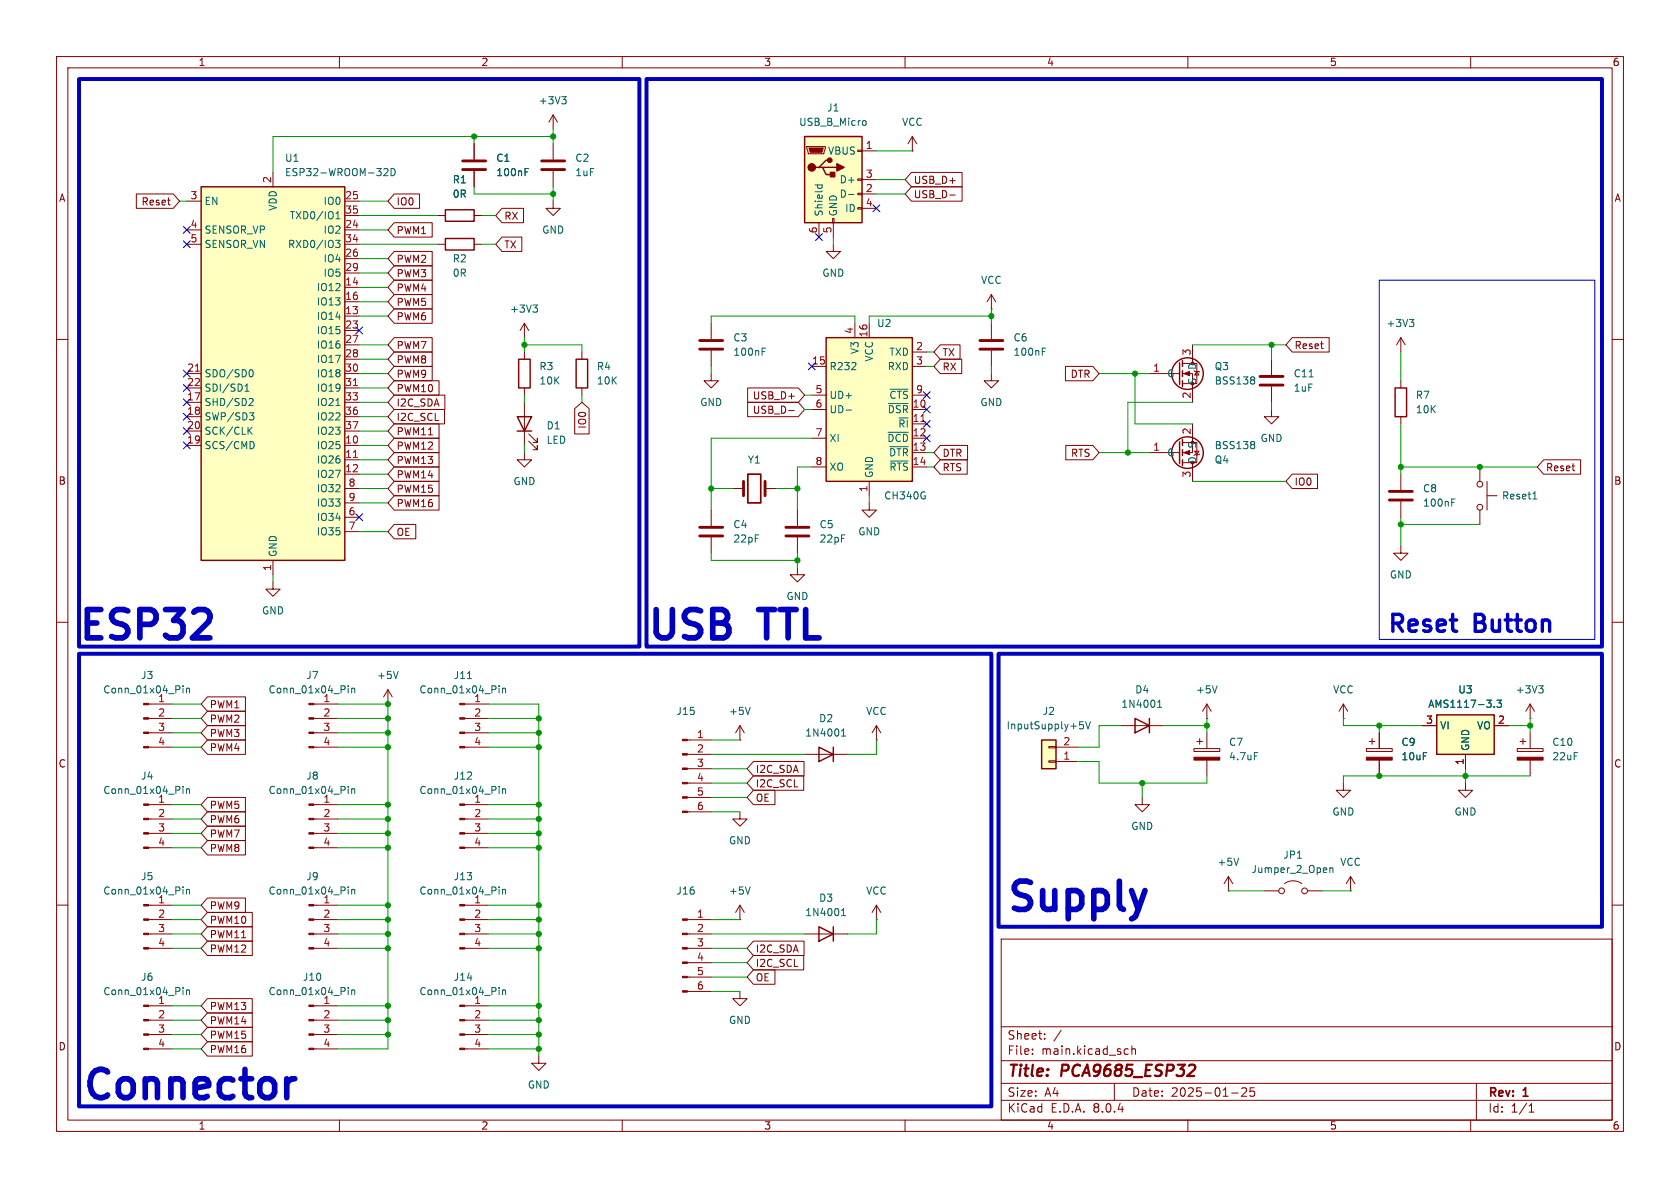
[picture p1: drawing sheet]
<svg xmlns="http://www.w3.org/2000/svg" width="297mm" height="210mm" viewBox="0 0 297 210" stroke-linecap="round" stroke-linejoin="round" font-family="sans-serif">
<g fill="none" stroke="#840000" stroke-width=".18">
<path d="M10 10h277v190h-277zM12 12h273v186h-273zM60 10v2M110 10v2M160 10v2M210 10v2M260 10v2M77.5 38.1h1.2M83.8 38.1h1.3M161.3 26.7h.1M161.3 24.1l-.8 1.3M161.3 24.1v2.6"/>
<path d="M161.3 24.1l.8 1.3M10 60h2M77.5 43.2h1.2M83.8 43.2h1.3M285 60h2M10 110h2M285 110h2M130.8 130.8h.1M130.8 128.3l-.8 1.2M130.8 128.3v2.5M130.8 128.3l.8 1.2M10 160h2"/>
<path d="M82.1 149.9h4.3M82.1 147.3h4.3M82.1 144.8h4.3M82.1 142.2h4.3M285 160h2M55.5 167.6h4.2M55.5 165.1h4.2M55.5 162.6h4.2M55.5 160h4.2M82.1 167.6h4.3M82.1 165.1h4.3M82.1 162.6h4.3"/>
<path d="M82.1 160h4.3M177 166h108v32h-108zM60 198v2M110 198v2M160 198v2M177 194.5h108M177 191.5h108M177 187.5h108M177 181.5h108M182.5 186.3v.1M182.5 185.5v.1M184.7 183.6v.1"/>
<path d="M184.7 182.8v.1M187.6 182.1l-1.3 2M197 191.5v3M199 185.4l.5 .1M199.5 186.3l-.5 .1M200.1 185.5l.2-.1 .4 .1v.9M200.1 184.9v1.5M210 198v2M217.7 193.2h1.2M219.5 192.4l.6-.1 .2 .1 .1 .3-.9 1.1h.9M221.7 192.3h-.7v.7l.2-.1h.5l.1 .3-.1 .5-.2 .1-.5-.1M260 198v2"/>
<path d="M261 191.5v6.5M270.3 196.6h.9M270.3 195.5l.4-.4v1.5"/>
</g>
<path d="M210.5 188.2h.5a.45 .45 0 0 1 .3 .6l-.1 .3-1.3 1.1h1.2" fill="none" stroke="#840000" stroke-width=".4"/>
<g fill="#840000" stroke="#840000" stroke-width=".18">
<path d="M54.6 167.5h.9v.3h-.9z"/>
<path d="M54.6 165h.9v.2h-.9z"/>
<path d="M54.6 162.4h.9v.3h-.9z"/>
<path d="M54.6 159.9h.9v.2h-.9z"/>
<path d="M81.3 167.5h.8v.3h-.8z"/>
<path d="M81.3 165h.8v.2h-.8z"/>
<path d="M81.3 162.4h.8v.3h-.8z"/>
<path d="M81.3 159.9h.8v.2h-.8z"/>
<path d="M81.3 149.7h.8v.3h-.8z"/>
<path d="M81.3 147.2h.8v.2h-.8z"/>
<path d="M81.3 144.7h.8v.2h-.8z"/>
<path d="M81.3 142.1h.8v.3h-.8z"/>
</g>
<g fill="none" stroke="#006464" stroke-width=".18">
<path d="M88.2 139v.1M88.2 139.4v.9M88.8 139.4v.9M88.8 139.6l.2-.2 .3 .1 .1 .8M132.6 125l-.4 1.3M61.6 156.8v.1M61.6 157.2v.9M62.2 157.2v.9M62.2 157.3l.2-.1 .3 .1v.8M88.2 156.8v.1M88.2 157.2v.9M88.8 157.3l.2-.1 .3 .1 .1 .8"/>
<path d="M88.8 157.2v.9"/>
</g>
<path d="M78.7 37.1h5.1v2h-5.1zM78.7 42.2h5.1v2h-5.1z" fill="none" stroke="#840000" stroke-width=".25"/>
<path d="M142.2 24.1h10.2v15.3h-10.2z" fill="#ffffc2"/>
<path d="M142.2 24.1h10.2v15.3h-10.2zM144.8 29.6h.6l.6 1.3h1.3M145.4 29.6h2.6M146.7 28.3h-.7l-1.2 1.3h-.7M246.6 68.6h2.1v5.1h-2.1zM144.8 132.1l2.5 1.3-2.5 1.2zM147.3 132.1v2.5M144.8 163.8l2.5 1.3-2.5 1.3zM147.3 163.8v2.6" fill="none" stroke="#840000" stroke-width=".25"/>
<g fill="#840000" stroke="#840000" stroke-width=".25">
<path d="M148 29l1.2 .6-1.2 .6z"/>
<path d="M146.8 30.5h.8v.7h-.8z"/>
<circle cx="143.5" cy="29.6" r=".63"/>
<circle cx="146.7" cy="28.3" r=".38"/>
</g>
<g fill="none" stroke="#840000" stroke-width=".18">
<path d="M83.8 25.4v2.8M83.8 30.2v2.8M142.6 25.9h3.3v.3l-.2 1h-2.8zM144.8 39.4v2.5M147.2 38.6h.2v.8h-.2zM147.3 39.4v2.5M151.6 36.7h.8v.3h-.8zM151.6 34.2h.8v.2h-.8zM151.6 31.6h.8v.3h-.8zM151.6 26.5h.8v.3h-.8zM152.4 26.7h2.5M152.4 34.3h2.5"/>
<path d="M152.4 31.8h2.5M152.4 36.8h2.5M147.3 43.2v1.3h1.3l-1.3 1.2-1.3-1.2h1.3M247.6 59.7l-.7 1.3M247.6 59.7v2.5M247.6 59.7l.8 1.3M247.6 67.3v1.3M247.6 73.7v1.2M121.5 138.4h4.2M121.5 135.9h4.2M121.5 133.4h4.2M121.5 130.8h4.2"/>
<path d="M142.2 133.4h7.7M154.9 130.8h.1M154.9 128.3v2.5M154.9 128.3l-.7 1.2M154.9 128.3l.8 1.2M121.5 143.5h4.2M121.5 141h4.2M130.8 143.5v1.3h1.3l-1.3 1.3-1.3-1.3h1.3M121.5 175.3h4.2M121.5 172.7h4.2M121.5 170.2h4.2M121.5 167.6h4.2"/>
<path d="M121.5 165.1h4.2M121.5 162.6h4.2M130.8 175.3v1.2h1.3l-1.3 1.3-1.3-1.3h1.3M142.2 165.1h7.7M154.9 162.6h.1M154.9 160l-.7 1.3M154.9 160v2.6M154.9 160l.8 1.3M95.2 186.7v1.3h1.3l-1.3 1.2-1.2-1.2h1.2"/>
</g>
<g fill="#840000" stroke="#840000" stroke-width=".18">
<path d="M143 26.2h2.5l-.2 .7h-2z"/>
<path d="M120.6 143.4h.9v.2h-.9z"/>
<path d="M120.6 140.8h.9v.3h-.9z"/>
<path d="M120.6 138.3h.9v.3h-.9z"/>
<path d="M120.6 135.8h.9v.2h-.9z"/>
<path d="M120.6 133.2h.9v.3h-.9z"/>
<path d="M120.6 130.7h.9v.2h-.9z"/>
<path d="M120.6 175.1h.9v.3h-.9z"/>
<path d="M120.6 172.6h.9v.2h-.9z"/>
<path d="M120.6 170.1h.9v.2h-.9z"/>
<path d="M120.6 167.5h.9v.3h-.9z"/>
<path d="M120.6 165h.9v.2h-.9z"/>
<path d="M120.6 162.4h.9v.3h-.9z"/>
</g>
<g fill="none" stroke="#006464" stroke-width=".18">
<path d="M92.8 30.4h.4M92.8 29.8h.6M144.1 32.7h1.3M144.6 32.7l-.1 .4M145.3 32.7l.1 .4M150 34.4h1M152.7 21.3l.3 .1 .1 .2v.4l-.4 .2M249.2 56.5h.7l-.4 .4M249.7 56.9l.2 .3v.3l-.2 .2M148.8 130.1h.7M148.8 129.2l.3-.4v1.3M148.8 161l.3-.4v1.3"/>
<path d="M148.8 161.9h.7"/>
</g>
<path d="M81.8 30h4.1M81.8 28.4h4.1" fill="none" stroke="#840000" stroke-width=".51"/>
<path d="M146 59.7h15.3v25.4h-15.3z" fill="#ffffc2"/>
<path d="M146 59.7h15.3v25.4h-15.3z" fill="none" stroke="#840000" stroke-width=".25"/>
<g fill="none" stroke="#840000" stroke-width=".18">
<path d="M151.1 57.2v2.5M153.7 57.2v2.5M143.5 72.4h2.5M143.5 77.5h2.5M143.5 64.8h2.5M143.5 69.9h2.5M161.3 72.4h2.5M161.3 74.9h2.5M161.3 77.5h2.5M161.3 64.8h2.5M161.3 62.2h2.5M161.3 69.9h2.5"/>
<path d="M224.8 63.5v2.8M224.8 68.3v2.8M143.5 82.6h2.5M153.7 85.1v2.5M161.3 80h2.5M161.3 82.6h2.5M247.6 96.5v1.3h1.3l-1.3 1.3-1.2-1.3h1.2M247.6 83.8v2.8M247.6 88.6v2.8M261.6 82.6v2.5M261.6 90.2v2.5M262.9 87.6h1.8"/>
<path d="M262.9 85.1v5.1"/>
<circle cx="261.6" cy="89.7" r=".51"/>
<circle cx="261.6" cy="85.6" r=".51"/>
</g>
<path d="M149.6 72.5h.9M157 76.4h3.6M157.1 71.3h3.5M157.3 79h3.3M157.4 68.8h3.2M231.4 66.6h.8M157.4 81.5h3.2M256.7 88.2h.6M256.7 88.8h.4M271 88.2h.7M271.2 87.1l.1-.2v1.3" fill="none" stroke="#006464" stroke-width=".18"/>
<path d="M162.8 74.5h.7" fill="none" stroke="#a90000" stroke-width=".18"/>
<path d="M222.8 68.1h4M222.8 66.5h4M245.6 88.4h4.1M245.6 86.9h4.1" fill="none" stroke="#840000" stroke-width=".51"/>
<path d="M184.1 130.8h2.6v5.1h-2.6z" fill="#ffffc2"/>
<g fill="none" stroke="#840000" stroke-width=".18">
<path d="M125.7 57.2v2.7M125.7 66v1.3h1.3l-1.3 1.3-1.2-1.3h1.2M125.7 62v2.8M92.7 80v1.3h1.3l-1.3 1.3-1.3-1.3h1.3M125.7 90.2v2.8M125.7 95v2.8M141 90.2v2.8M141 95v2.8M153.7 88.9v1.3h1.2l-1.2 1.2-1.3-1.2h1.3M141 100.3v1.3h1.2l-1.2 1.3-1.3-1.3h1.3M185.4 132h1.3v.2h-1.3zM185.4 134.5h1.3v.2h-1.3z"/>
<path d="M186.7 134.6h3.8M186.7 132.1h3.8M259.1 138.4v1.3h1.2l-1.2 1.3-1.3-1.3h1.3"/>
</g>
<path d="M184.1 130.8h2.6v5.1h-2.6z" fill="none" stroke="#840000" stroke-width=".25"/>
<path d="M134.7 62.1h.5M134.7 61.5h.6M190.9 127.6h.6M190.9 128.1h.4l.3 .2-.2 .5h-.5M191.9 127.6l.4 1.2 .5-1.2" fill="none" stroke="#006464" stroke-width=".18"/>
<path d="M123.7 61.7h4.1M123.7 60.2h4.1M123.7 94.7h4.1M123.7 93.2h4.1M138.9 94.7h4.1M138.9 93.2h4.1" fill="none" stroke="#840000" stroke-width=".51"/>
<path d="M254 126.4h10.2v7h-10.2z" fill="#ffffc2"/>
<g fill="none" stroke="#840000" stroke-width=".25">
<path d="M91.7 63.5h2v5.1h-2zM208.5 64.1v3.8M208.5 78.1v3.8M209 63.8v1M209 65.5v1M209 67.3v1M209 77.7v1M209 79.5v1M209 81.3v1M200.7 127l2.5 1.3-2.5 1.2zM203.2 127v2.5M254 126.4h10.2v7h-10.2z"/>
<circle cx="209.9" cy="66" r="2.79"/>
<circle cx="209.9" cy="80" r="2.79"/>
</g>
<g fill="none" stroke="#840000" stroke-width=".18">
<path d="M97.8 35.6v1.2h1.3l-1.3 1.3-1.3-1.3h1.3M97.8 20.3l-.8 1.3M97.8 20.3v2.6M97.8 25.4v2.8M97.8 30.2v2.8M97.8 20.3l.8 1.3M92.7 57.2l-.8 1.2M92.7 57.2v2.5M92.7 57.2l.8 1.2M175.3 54.6h.1M175.3 52.1l-.8 1.2M175.3 52.1v2.5"/>
<path d="M175.3 52.1l.7 1.2M92.7 62.2v1.3M92.7 68.6v1.3M203.2 66h5.3M209 78.2h2.6v3.6h-2.6M209 66h1.8v5.1M209 64.3h2.6v3.5h-2.6M210.8 74.9v5.1h-1.8M210.8 61v3.3M211.2 79.8h.8l-.4 .6zM211.6 65.7l.4 .6h-.8zM224.8 72.4v1.3h1.3l-1.3 1.2-1.3-1.2h1.3"/>
<path d="M129.5 86.4h1.9M135.3 86.4h1.9M203.2 80h5.3M210.8 81.8v3.3M48.3 102.9v1.2h1.2l-1.2 1.3-1.3-1.3h1.3M55.5 132.1h4.2M55.5 129.5h4.2M55.5 127h4.2M55.5 124.5h4.2M68.6 121.9l-.8 1.3M68.6 121.9v2.6M68.6 121.9l.7 1.3"/>
<path d="M82.1 132.1h4.3M82.1 129.5h4.3M82.1 127h4.3M82.1 124.5h4.3M198.1 128.3h7.6M211.1 132.3h4.5v.5h-4.5zM211.6 131.1h1M212.1 130.6v1M213.4 127h.1M213.4 124.5v2.5M213.4 129.5v2.8M213.4 134.4v2.8"/>
<path d="M213.4 124.5l-.8 1.2M213.4 124.5l.7 1.2M237.5 138.4v1.3h1.3l-1.3 1.3-1.3-1.3h1.3M237.5 127h.1M237.5 124.5l-.8 1.2M237.5 124.5v2.5M237.5 124.5l.8 1.2M241.6 132.3h4.5v.5h-4.5zM242.1 131.1h1M242.6 130.6v1M243.8 129.5v2.8M243.8 134.4v2.8"/>
<path d="M251.5 128.3h2.5M259.1 133.4v2.5M264.2 128.3h2.5M268.2 132.3h4.6v.5h-4.6zM268.7 131.1h1M269.2 130.6v1M270.5 127h.1M270.5 124.5l-.8 1.2M270.5 124.5v2.5M270.5 129.5v2.8M270.5 134.4v2.8M270.5 124.5l.8 1.2"/>
<path d="M26.3 149.9h4.2M26.3 147.3h4.2M26.3 144.8h4.2M26.3 142.2h4.2M55.5 149.9h4.2M55.5 147.3h4.2M55.5 144.8h4.2M55.5 142.2h4.2M201.9 141v1.2h1.3l-1.3 1.3-1.2-1.3h1.2M217.2 157.5h.1M217.2 154.9l-.8 1.3M217.2 154.9v2.6"/>
<path d="M217.2 154.9l.7 1.3M223.5 157.5h2.6M227.1 156.2a2.54 2.54 0 0 1 3 0M231.1 157.5h2.6M238.8 157.5h.1M238.8 154.9l-.8 1.3M238.8 154.9v2.6M238.8 154.9l.7 1.3M26.3 177.8h4.2M26.3 167.6h4.2M26.3 165.1h4.2M26.3 162.6h4.2"/>
<path d="M26.3 160h4.2M130.8 162.6h.1M130.8 160l-.8 1.3M130.8 160v2.6M130.8 160l.8 1.3M26.3 185.4h4.2M26.3 182.9h4.2M26.3 180.3h4.2"/>
<circle cx="226.6" cy="157.5" r=".51"/>
<circle cx="230.6" cy="157.5" r=".51"/>
</g>
<g fill="none" stroke="#006464" stroke-width=".18">
<path d="M99.3 17.1h.8l-.4 .5M99.8 17.6l.3 .2v.3l-.3 .3M94.2 53.9h.8l-.4 .5M94.8 54.4l.2 .2v.3l-.2 .3M221.6 78l.2 .3-.2 .3 .2 .2v.3l-.2 .2M221.6 66.6l.2 .3-.2 .3 .2 .2v.2l-.2 .3M70.4 118.7l-.4 1.3M82.6 120h.8M32.4 139v.1M32.4 139.4v.9M33 139.4v.9M33 139.6l.1-.2 .3 .1 .1 .8"/>
<path d="M61.6 121.2v.2M61.6 121.7v.8M61.6 139v.1M61.6 139.4v.9M62.2 139.6l.2-.2 .3 .1v.8M62.2 121.8l.2-.1h.3v.8M62.2 121.7v.8M62.2 139.4v.9M88.2 121.2v.2M88.2 121.7v.8M88.8 121.7v.8M88.8 121.8l.2-.1h.3l.1 .8"/>
<path d="M204.7 125h.7M204.7 124.1l.3-.3v1.2M215.2 121.2l-.4 1.3M221.8 133h.6M264.2 124.9v.1M264.6 123.8h.8l-.4 .5 .4 .1v.5l-.2 .1-.6-.1M272 121.2h.8l-.4 .5M272.6 121.7l.2 .3v.3l-.2 .2M32.4 156.8v.1M32.4 157.2v.9M33 157.2v.9M33 157.3l.1-.1 .3 .1 .1 .8"/>
<path d="M132.6 156.8l-.4 1.3M219 151.7l-.4 1.3M235.1 153.4v.8M235.1 153.5l.2-.1 .3 .1v.7M32.4 174.6v.1M32.4 175v.8M33 175v.8M33 175.1l.1-.1 .3 .1 .1 .7"/>
</g>
<path d="M132.2 83.8h2.3v5.1h-2.3z" fill="none" stroke="#840000" stroke-width=".3"/>
<path d="M95.8 30h4M95.8 28.4h4M131.4 85.1v2.5M135.3 85.1v2.5" fill="none" stroke="#840000" stroke-width=".51"/>
<g fill="#840000" stroke="#840000" stroke-width=".18">
<path d="M241.6 133.9h4.5v.5h-4.5z"/>
<path d="M268.2 133.9h4.6v.5h-4.6z"/>
<path d="M25.4 185.3h.9v.2h-.9z"/>
<path d="M25.4 182.8h.9v.2h-.9z"/>
<path d="M25.4 180.2h.9v.3h-.9z"/>
<path d="M25.4 177.7h.9v.2h-.9z"/>
<path d="M211.1 133.9h4.5v.5h-4.5z"/>
<path d="M25.4 167.5h.9v.3h-.9z"/>
<path d="M25.4 165h.9v.2h-.9z"/>
<path d="M25.4 162.4h.9v.3h-.9z"/>
<path d="M25.4 159.9h.9v.2h-.9z"/>
<path d="M25.4 149.7h.9v.3h-.9z"/>
<path d="M25.4 147.2h.9v.2h-.9z"/>
<path d="M25.4 144.7h.9v.2h-.9z"/>
<path d="M25.4 142.1h.9v.3h-.9z"/>
<path d="M209.3 80l1-.4v.8z"/>
<path d="M81.3 132h.8v.2h-.8z"/>
<path d="M81.3 129.4h.8v.3h-.8z"/>
<path d="M81.3 126.9h.8v.2h-.8z"/>
<path d="M81.3 124.3h.8v.3h-.8z"/>
<path d="M54.6 132h.9v.2h-.9z"/>
<path d="M54.6 129.4h.9v.3h-.9z"/>
<path d="M54.6 126.9h.9v.2h-.9z"/>
<path d="M54.6 124.3h.9v.3h-.9z"/>
<path d="M54.6 149.7h.9v.3h-.9z"/>
<path d="M54.6 147.2h.9v.2h-.9z"/>
<path d="M54.6 144.7h.9v.2h-.9z"/>
<path d="M54.6 142.1h.9v.3h-.9z"/>
<path d="M209.3 66l1-.3v.7z"/>
</g>
<path d="M35.6 33h25.4v66.1h-25.4z" fill="#ffffc2"/>
<path d="M35.6 33h25.4v66.1h-25.4zM91.4 73.7h2.6l-1.3 2.5zM91.4 76.2h2.6M101.9 63.5h2v5.1h-2z" fill="none" stroke="#840000" stroke-width=".25"/>
<g fill="none" stroke="#840000" stroke-width=".18">
<path d="M24.1 34.3h6.5l1.1 1.3-1.1 1.2h-6.5zM33 35.6h2.6M48.3 30.5v2.5M61 35.6h2.5M61 38.1h2.5M69.7 34.3h4.5v2.5h-4.5l-1.1-1.2zM69.7 39.4h6.7v2.5h-6.7l-1.1-1.3zM77.5 38.1h1.2M83.8 38.1h1.3M83.8 25.4v2.8M83.8 30.2v2.8M88.7 36.8h3.9v2.6h-3.9l-1.1-1.3z"/>
<path d="M161.1 33h9v2.6h-9l-1.1-1.3zM161.1 30.5h9v2.5h-9l-1.1-1.2zM167.9 34.5h1M33 40.6h2.6M33 43.2h2.6M61 55.9h2.5M61 50.8h2.5M61 53.3h2.5M61 58.4h2.5M61 40.6h2.5M61 45.7h2.5M61 48.3h2.5"/>
<path d="M61 43.2h2.5M69.7 44.4h6.7v2.6h-6.7l-1.1-1.3zM69.7 47h6.7v2.5h-6.7l-1.1-1.2zM69.7 49.5h6.7v2.6h-6.7l-1.1-1.3zM69.7 52.1h6.7v2.5h-6.7l-1.1-1.3zM69.7 59.7h6.7v2.5h-6.7l-1.1-1.2zM69.7 54.6h6.7v2.6h-6.7l-1.1-1.3zM88.7 41.9h3.6v2.6h-3.6l-1.1-1.3zM175.3 57.2v2.7M228.4 59.7h6.6v2.5h-6.6l-1.1-1.2zM33 78.7h2.6M33 71.1h2.6"/>
<path d="M33 73.7h2.6M33 76.2h2.6M33 66h2.6M33 68.6h2.6M61 78.7h2.5M61 71.1h2.5M61 73.7h2.5M61 76.2h2.5M61 66h2.5M61 68.6h2.5M61 61h2.5M61 63.5h2.5"/>
<path d="M69.7 77.5h7.9v2.5h-7.9l-1.1-1.3zM69.7 69.8h8.9v2.6h-8.9l-1.1-1.3zM69.7 67.3h7.9v2.6h-7.9l-1.1-1.3zM69.7 74.9h7.9v2.6h-7.9l-1.1-1.3zM69.7 72.4h8.9v2.5h-8.9l-1.1-1.2zM69.7 62.2h6.7v2.6h-6.7l-1.1-1.3zM69.7 64.8h6.7v2.5h-6.7l-1.1-1.3zM92.7 71.1v7.6M93.5 78l1.5 1.5v-.8v.8h-.8M93.5 76.7l1.5 1.5v-.7v.7h-.8M101.6 72.2l1.3-1.1 1.2 1.1v4.5h-2.5zM102.9 62.2v1.3"/>
<path d="M102.9 68.6v1.3M132.2 68.6h8.9l1.1 1.3-1.1 1.2h-8.9zM132.2 71.1h8.9l1.1 1.3-1.1 1.3h-8.9zM139.4 72.6h1M166.2 61h3.5v2.5h-3.5l-1.1-1.3zM166.2 63.5h3.8v2.5h-3.8l-1.1-1.2zM166.2 78.7h4.9v2.6h-4.9l-1.1-1.3zM175.3 66v1.3h1.2l-1.2 1.3-1.3-1.3h1.3M175.3 62v2.8M188.4 64.8h4.8l1.1 1.2-1.1 1.3h-4.8zM188.4 78.7h4.8l1.1 1.3-1.1 1.3h-4.8zM48.3 99.1v2.5"/>
<path d="M61 81.3h2.5M61 83.8h2.5M61 91.4h2.5M61 94h2.5M61 86.4h2.5M61 88.9h2.5M69.7 82.5h7.9v2.6h-7.9l-1.1-1.3zM69.7 92.7h3.8v2.6h-3.8l-1.1-1.3zM69.7 85.1h7.9v2.5h-7.9l-1.1-1.2zM69.7 87.6h7.9v2.6h-7.9l-1.1-1.3zM69.7 80h7.9v2.6h-7.9l-1.1-1.3zM166.2 81.3h4.8v2.5h-4.8l-1.1-1.2z"/>
<path d="M228.4 83.8h4.5v2.6h-4.5l-1.1-1.3zM272.9 81.3h6.5v2.5h-6.5l-1.1-1.2zM26.3 132.1h4.2M26.3 129.5h4.2M26.3 127h4.2M26.3 124.5h4.2M36.7 125.7h6.7v2.6h-6.7l-1.1-1.3zM36.7 130.8h6.7v2.6h-6.7l-1.1-1.3zM36.7 128.3h6.7v2.5h-6.7l-1.1-1.3zM36.7 123.2h6.7v2.5h-6.7l-1.1-1.2zM133.2 139.7h3.8v2.5h-3.8l-1.1-1.2zM133.2 134.6h8.9v2.6h-8.9l-1.1-1.3z"/>
<path d="M133.2 137.2h8.9v2.5h-8.9l-1.1-1.3zM243.8 129.5v2.8M243.8 134.4v2.8M251.5 128.3h2.5M259.1 133.4v2.5M264.2 128.3h2.5M36.7 143.5h6.7v2.6h-6.7l-1.1-1.3zM36.7 141h6.7v2.5h-6.7l-1.1-1.3zM36.7 148.6h6.7v2.5h-6.7l-1.1-1.2zM36.7 146h6.7v2.6h-6.7l-1.1-1.3zM36.7 158.7h6.7v2.6h-6.7l-1.1-1.3zM36.7 161.3h7.9v2.5h-7.9l-1.1-1.2z"/>
<path d="M36.7 179.1h7.9v2.5h-7.9l-1.1-1.3zM36.7 176.5h7.9v2.6h-7.9l-1.1-1.3zM36.7 166.4h7.9v2.5h-7.9l-1.1-1.3zM36.7 163.8h7.9v2.6h-7.9l-1.1-1.3zM55.5 177.8h4.2M82.1 177.8h4.3M133.2 168.9h8.9v2.6h-8.9l-1.1-1.3zM133.2 166.4h8.9v2.5h-8.9l-1.1-1.3zM133.2 171.4h3.8v2.6h-3.8l-1.1-1.3zM36.7 184.1h7.9v2.6h-7.9l-1.1-1.3zM36.7 181.6h7.9v2.6h-7.9l-1.1-1.3zM55.5 185.4h4.2"/>
<path d="M55.5 182.9h4.2M55.5 180.3h4.2M82.1 185.4h4.3M82.1 182.9h4.3M82.1 180.3h4.3"/>
</g>
<path d="M34.5 65.6h.8M62.5 68.2h.7M62.5 80.9h.7" fill="none" stroke="#a90000" stroke-width=".18"/>
<g fill="none" stroke="#006464" stroke-width=".18">
<path d="M59.4 38.7h.7M59.4 37.8l.3-.4v1.3M67.9 29.9l.5-.1 .2 .4-.8 .9h.8M69.1 29.8a.64 .64 0 0 1 .8 .6 .64 .64 0 0 1-.8 .7zM92.8 29.8h.6M92.8 30.4h.4M59.3 42.5h.8l-.4 .5 .3 .1v.5l-.1 .2-.5-.1M43.3 69.2h.7M43.3 68.3l.4-.4v1.3M44 76.1l.6 .7M44.1 73h.8l-.4 .5 .3 .1 .1 .4-.3 .2h-.3M44.2 70.4l.4 .1 .2 .3-.8 .9h.8"/>
<path d="M44.3 65.3a.68 .68 0 0 1 .5 .7 .68 .68 0 0 1-.5 .6M44.6 75.5l-.8 .7M44.7 78.1l.2 .5-.2 .7M59.4 71.7h.7M184.3 62.1h.4M184.3 61.5h.6M32.4 121.2v.2M32.4 121.7v.8M33 121.7v.8M33 121.8l.1-.1h.3l.1 .8M264.2 124.9v.1M264.6 123.8h.8l-.4 .5 .4 .1v.5l-.2 .1-.6-.1"/>
<path d="M61.6 174.6v.1M61.6 175v.8M62.2 175.1l.2-.1 .3 .1v.7M62.2 175v.8M88.2 174.6v.1M88.2 175v.8M88.8 175v.8M88.8 175.1l.2-.1 .3 .1 .1 .7"/>
</g>
<path d="M173.2 61.7h4.1M173.2 60.2h4.1" fill="none" stroke="#840000" stroke-width=".51"/>
<g fill="#840000" stroke="#840000" stroke-width=".18">
<path d="M25.4 132h.9v.2h-.9z"/>
<path d="M25.4 129.4h.9v.3h-.9z"/>
<path d="M25.4 126.9h.9v.2h-.9z"/>
<path d="M25.4 124.3h.9v.3h-.9z"/>
<path d="M81.3 185.3h.8v.2h-.8z"/>
<path d="M81.3 182.8h.8v.2h-.8z"/>
<path d="M81.3 180.2h.8v.3h-.8z"/>
<path d="M81.3 177.7h.8v.2h-.8z"/>
<path d="M54.6 185.3h.9v.2h-.9z"/>
<path d="M54.6 182.8h.9v.2h-.9z"/>
<path d="M54.6 180.2h.9v.3h-.9z"/>
<path d="M54.6 177.7h.9v.2h-.9z"/>
</g>
<path d="M34 112.8h3.1M36.9 108.2l.2 .5v.5l-.2 .7M52.1 190.7h-.5l-.7 .5" fill="none" stroke="#0000c2" stroke-width="1"/>
<path d="M14 14h99v100.3h-99zM114.3 14h168.9v100.3h-168.9zM14 115.6h161.3v80h-161.3zM176.5 115.6h106.7v48.2h-106.7z" fill="none" stroke="#0000c2" stroke-width=".7"/>
<path d="M243.8 49.5h38.1v63.5h-38.1z" fill="none" stroke="#0000c2" stroke-width=".18"/>
<g fill="none" stroke="#009600" stroke-width=".18">
<path d="M31.7 35.6h1.3M63.5 38.1h14M63.5 35.6h5.1M83.8 24.1v1.3M83.8 33v1.3h14M85.1 38.1h2.5M97.8 24.1h-49.5v6.4M97.8 22.9v2.5M97.8 33v2.6M154.9 34.3h5.1M154.9 26.7h6.4M154.9 31.8h5.1"/>
<path d="M63.5 55.9h5.1M63.5 48.3h5.1M63.5 53.3h5.1M63.5 50.8h5.1M63.5 45.7h5.1M63.5 43.2h14M63.5 40.6h5.1M85.1 43.2h2.5M92.7 59.7v2.5M125.7 57.2v-1.3h25.4v1.3M147.3 41.9v1.3M175.3 55.9h-21.6v1.3"/>
<path d="M175.3 54.6v2.6M63.5 63.5h5.1M63.5 61h5.1M63.5 71.1h5.1M63.5 73.7h5.1M63.5 68.6h5.1M63.5 66h5.1M63.5 76.2h5.1M63.5 78.7h5.1M92.7 61h10.2v1.2M92.7 69.9v1.2M92.7 78.7v1.3"/>
<path d="M102.9 69.9v1.2M125.7 64.8v1.2M142.2 69.9h1.3M142.2 72.4h1.3M143.5 77.5h-17.8v12.7M163.8 62.2h1.3M163.8 64.8h1.3M175.3 64.8v1.2M194.3 66h8.9M200.7 66v8.9h10.1M210.8 61h16.5M210.8 71.1h-11.4v8.9"/>
<path d="M224.8 61v2.5M224.8 71.1v1.3M247.6 62.2v5.1M247.6 74.9v8.9M63.5 88.9h5.1M63.5 94h5.1M63.5 81.3h5.1M63.5 83.8h5.1M63.5 86.4h5.1M125.7 97.8v1.3h15.3M125.7 86.4h3.8M137.2 86.4h3.8"/>
<path d="M141 97.8v2.5M143.5 82.6h-2.5v7.6M153.7 87.6v1.3M163.8 82.6h1.3M163.8 80h1.3M194.3 80h8.9M210.8 85.1h16.5M247.6 91.4v5.1M247.6 82.6h24.2M247.6 92.7h14M48.3 101.6v1.3M30.5 132.1h5.1"/>
<path d="M30.5 124.5h5.1M30.5 127h5.1M30.5 129.5h5.1M59.7 124.5h8.9v60.9h-8.9M59.7 132.1h8.9M59.7 127h8.9M59.7 129.5h8.9M86.4 132.1h8.8M86.4 124.5h8.8v62.2M86.4 127h8.8M86.4 129.5h8.8M125.7 138.4h6.4"/>
<path d="M125.7 135.9h6.4M125.7 130.8h5.1M125.7 133.4h16.5M154.9 130.8v2.6h-5M190.5 134.6h3.8v3.8h19.1v-1.2M198.1 128.3h-3.8v3.8h-3.8M201.9 138.4v2.6M205.7 128.3h7.7M213.4 127v2.5M237.5 127v1.3h14M243.8 128.3v1.2M259.1 135.9v2.5"/>
<path d="M266.7 128.3h3.8M270.5 137.2h-33v1.2M270.5 127v2.5M30.5 142.2h5.1M30.5 144.8h5.1M30.5 149.9h5.1M30.5 147.3h5.1M59.7 142.2h8.9M59.7 144.8h8.9M59.7 149.9h8.9M59.7 147.3h8.9M86.4 142.2h8.8"/>
<path d="M86.4 144.8h8.8M86.4 149.9h8.8M86.4 147.3h8.8M125.7 141h6.4M125.7 143.5h5.1M217.2 157.5h6.3M233.7 157.5h5.1M30.5 160h5.1M30.5 162.6h5.1M30.5 165.1h5.1M30.5 167.6h5.1M30.5 177.8h5.1"/>
<path d="M59.7 160h8.9M59.7 162.6h8.9M59.7 165.1h8.9M59.7 167.6h8.9M59.7 177.8h8.9M86.4 160h8.8M86.4 162.6h8.8M86.4 165.1h8.8M86.4 167.6h8.8M86.4 177.8h8.8M125.7 162.6h5.1M125.7 165.1h16.5"/>
<path d="M125.7 167.6h6.4M125.7 175.3h5.1M125.7 172.7h6.4M125.7 170.2h6.4M154.9 162.6v2.5h-5M30.5 180.3h5.1M30.5 185.4h5.1M30.5 182.9h5.1M59.7 180.3h8.9M59.7 182.9h8.9M86.4 180.3h8.8M86.4 185.4h8.8"/>
<path d="M86.4 182.9h8.8"/>
</g>
<g fill="none" stroke="#000084" stroke-width=".18">
<path d="M154.3 36.2l1.2 1.2M155.5 36.2l-1.2 1.2M32.4 42.6l1.2 1.2M32.4 40l1.2 1.2M33.6 42.6l-1.2 1.2M33.6 40l-1.2 1.2M62.9 57.8l1.2 1.2M64.1 57.8l-1.2 1.2M144.2 41.3l1.2 1.2M145.4 41.3l-1.2 1.2M32.4 73.1l1.2 1.2M32.4 75.6l1.2 1.2"/>
<path d="M32.4 78.1l1.2 1.2M32.4 68l1.2 1.2M32.4 70.5l1.2 1.2M32.4 65.4l1.2 1.2M33.6 73.1l-1.2 1.2M33.6 75.6l-1.2 1.2M33.6 78.1l-1.2 1.2M33.6 68l-1.2 1.2M33.6 70.5l-1.2 1.2M33.6 65.4l-1.2 1.2M142.9 64.2l1.2 1.2M144.1 64.2l-1.2 1.2"/>
<path d="M163.2 76.9l1.2 1.2M163.2 71.8l1.2 1.2M163.2 74.3l1.2 1.2M163.2 69.2l1.2 1.3M164.4 76.9l-1.2 1.2M164.4 71.8l-1.2 1.2M164.4 74.3l-1.2 1.2M164.4 69.2l-1.2 1.3M62.9 90.8l1.2 1.2M64.1 90.8l-1.2 1.2"/>
</g>
<g fill="#009600" stroke="#009600" stroke-width=".18">
<circle cx="68.6" cy="160" r=".46"/>
<circle cx="68.6" cy="180.3" r=".46"/>
<circle cx="68.6" cy="167.6" r=".46"/>
<circle cx="68.6" cy="177.8" r=".46"/>
<circle cx="68.6" cy="162.6" r=".46"/>
<circle cx="68.6" cy="165.1" r=".46"/>
<circle cx="68.6" cy="182.9" r=".46"/>
<circle cx="97.8" cy="34.3" r=".46"/>
<circle cx="97.8" cy="24.1" r=".46"/>
<circle cx="83.8" cy="24.1" r=".46"/>
<circle cx="92.7" cy="61" r=".46"/>
<circle cx="68.6" cy="127" r=".46"/>
<circle cx="68.6" cy="124.5" r=".46"/>
<circle cx="95.2" cy="132.1" r=".46"/>
<circle cx="95.2" cy="142.2" r=".46"/>
<circle cx="95.2" cy="144.8" r=".46"/>
<circle cx="95.2" cy="129.5" r=".46"/>
<circle cx="95.2" cy="147.3" r=".46"/>
<circle cx="95.2" cy="149.9" r=".46"/>
<circle cx="68.6" cy="149.9" r=".46"/>
<circle cx="68.6" cy="147.3" r=".46"/>
<circle cx="68.6" cy="129.5" r=".46"/>
<circle cx="68.6" cy="144.8" r=".46"/>
<circle cx="68.6" cy="142.2" r=".46"/>
<circle cx="68.6" cy="132.1" r=".46"/>
<circle cx="224.8" cy="61" r=".46"/>
<circle cx="247.6" cy="82.6" r=".46"/>
<circle cx="247.6" cy="92.7" r=".46"/>
<circle cx="261.6" cy="82.6" r=".46"/>
<circle cx="95.2" cy="165.1" r=".46"/>
<circle cx="95.2" cy="180.3" r=".46"/>
<circle cx="95.2" cy="185.4" r=".46"/>
<circle cx="95.2" cy="182.9" r=".46"/>
<circle cx="95.2" cy="167.6" r=".46"/>
<circle cx="95.2" cy="177.8" r=".46"/>
<circle cx="95.2" cy="162.6" r=".46"/>
<circle cx="95.2" cy="160" r=".46"/>
<circle cx="270.5" cy="128.3" r=".46"/>
<circle cx="259.1" cy="137.2" r=".46"/>
<circle cx="243.8" cy="128.3" r=".46"/>
<circle cx="243.8" cy="137.2" r=".46"/>
<circle cx="141" cy="99.1" r=".46"/>
<circle cx="141" cy="86.4" r=".46"/>
<circle cx="95.2" cy="127" r=".46"/>
<circle cx="125.7" cy="86.4" r=".46"/>
<circle cx="213.4" cy="128.3" r=".46"/>
<circle cx="201.9" cy="138.4" r=".46"/>
<circle cx="200.7" cy="66" r=".46"/>
<circle cx="175.3" cy="55.9" r=".46"/>
<circle cx="199.4" cy="80" r=".46"/>
</g>
<g font-size="7" fill="#0000c2">
<text x="13.3" y="114.5">ESP32</text>
<text x="113.8" y="114.5">USB</text>
<text x="134.6" y="114.5">TTL</text>
<text x="177.4" y="162.5">Supply</text>
<text x="14" y="195.8">Connector</text>
</g>
<g font-size="4.2" fill="#0000c2">
<text x="244.9" y="112.6">Reset</text>
<text x="260.7" y="112.6">Button</text>
</g>
<g font-size="2.8" fill="#840000">
<text x="178" y="190.9">Title:</text>
<text x="187.7" y="190.9">PCA9685_ESP32</text>
</g>
<g font-size="2.1" fill="#840000">
<text x="178" y="184">Sheet:</text>
<text x="178" y="186.7">File:</text>
<text x="184.1" y="186.7">main.kicad_sch</text>
<text x="178" y="196.9">KiCad</text>
<text x="178" y="194.1">Size:</text>
<text x="184.7" y="194.1">A4</text>
<text x="185.7" y="196.9">E.D.A.</text>
<text x="193.3" y="196.9">8.0.4</text>
<text x="200" y="194.1">Date:</text>
<text x="207" y="194.1">2025-01-25</text>
<text x="263" y="194.3">Rev:</text>
<text x="263" y="196.9">Id:</text>
<text x="267.1" y="196.9">1/1</text>
<text x="269.4" y="194.3">1</text>
</g>
<g font-size="1.8" fill="#840000">
<text x="35" y="11.9">1</text>
<text x="85" y="11.9">2</text>
<text x="135" y="11.9">3</text>
<text x="185" y="11.9">4</text>
<text x="235" y="11.9">5</text>
<text x="285" y="11.9">6</text>
<text x="10.3" y="35.9">A</text>
<text x="161.4" y="35.2">USB_D-</text>
<text x="161.4" y="32.7">USB_D+</text>
<text x="285.3" y="35.9">A</text>
<text x="24.9" y="36.5">Reset</text>
<text x="70" y="36.5">IO0</text>
<text x="70" y="41.6">PWM1</text>
<text x="89.1" y="39.1">RX</text>
<text x="70" y="46.7">PWM2</text>
<text x="89.1" y="44.1">TX</text>
<text x="70" y="49.2">PWM3</text>
<text x="70" y="51.8">PWM4</text>
<text x="70" y="54.3">PWM5</text>
<text x="70" y="56.8">PWM6</text>
<text x="70" y="64.5">PWM8</text>
<text x="70" y="61.9">PWM7</text>
<text x="166.5" y="63.2">TX</text>
<text x="166.5" y="65.7">RX</text>
<text x="228.8" y="61.9">Reset</text>
<text x="70" y="69.5">PWM10</text>
<text x="70" y="67">PWM9</text>
<text x="133" y="70.8">USB_D+</text>
<text x="189.2" y="67">DTR</text>
<text x="70" y="72.1">I2C_SDA</text>
<text x="70" y="77.2">PWM11</text>
<text x="70" y="74.6">I2C_SCL</text>
<text x="103.8" y="75.9" transform="rotate(-90 103.8 75.9)">IO0</text>
<text x="133" y="73.3">USB_D-</text>
<text x="70" y="79.7">PWM12</text>
<text x="70" y="82.2">PWM13</text>
<text x="166.5" y="83.5">RTS</text>
<text x="166.5" y="81">DTR</text>
<text x="189.2" y="81">RTS</text>
<text x="273.2" y="83.5">Reset</text>
<text x="10.3" y="85.9">B</text>
<text x="70" y="84.8">PWM14</text>
<text x="70" y="87.3">PWM15</text>
<text x="70" y="89.9">PWM16</text>
<text x="228.8" y="86">IO0</text>
<text x="285.3" y="85.9">B</text>
<text x="70" y="94.9">OE</text>
<text x="37" y="125.4">PWM1</text>
<text x="37" y="128">PWM2</text>
<text x="37" y="130.5">PWM3</text>
<text x="10.3" y="135.9">C</text>
<text x="37" y="133">PWM4</text>
<text x="133.5" y="136.8">I2C_SDA</text>
<text x="285.3" y="135.9">C</text>
<text x="37" y="143.2">PWM5</text>
<text x="133.5" y="141.9">OE</text>
<text x="133.5" y="139.4">I2C_SCL</text>
<text x="37" y="145.7">PWM6</text>
<text x="37" y="148.3">PWM7</text>
<text x="37" y="150.8">PWM8</text>
<text x="37" y="161">PWM9</text>
<text x="37" y="163.5">PWM10</text>
<text x="37" y="166.1">PWM11</text>
<text x="37" y="168.6">PWM12</text>
<text x="133.5" y="171.1">I2C_SCL</text>
<text x="133.5" y="168.6">I2C_SDA</text>
<text x="133.5" y="173.7">OE</text>
<text x="37" y="178.8">PWM13</text>
<text x="10.3" y="185.9">D</text>
<text x="37" y="183.8">PWM15</text>
<text x="37" y="181.3">PWM14</text>
<text x="285.3" y="185.9">D</text>
<text x="37" y="186.4">PWM16</text>
<text x="35" y="199.9">1</text>
<text x="85" y="199.9">2</text>
<text x="135" y="199.9">3</text>
<text x="185" y="199.9">4</text>
<text x="235" y="199.9">5</text>
<text x="285" y="199.9">6</text>
</g>
<g font-size="1.8" fill="#006464">
<text x="95.1" y="18.6">+3V3</text>
<text x="141.2" y="22.5">USB_B_Micro</text>
<text x="146.1" y="19.9">J1</text>
<text x="159.4" y="22.5">VCC</text>
<text x="50.3" y="28.8">U1</text>
<text x="87.6" y="28.8">C1</text>
<text x="101.6" y="28.8">C2</text>
<text x="146.3" y="27.5">VBUS</text>
<text x="50.3" y="31.3">ESP32-WROOM-32D</text>
<text x="79.9" y="32.6">R1</text>
<text x="79.9" y="35.2">0R</text>
<text x="87.6" y="31.3">100nF</text>
<text x="101.6" y="31.3">1uF</text>
<text x="148.3" y="35.2">D-</text>
<text x="148.3" y="32.6">D+</text>
<text x="36.1" y="36.4">EN</text>
<text x="36.1" y="41.5">SENSOR_VP</text>
<text x="49.1" y="37.4" transform="rotate(-90 49.1 37.4)">VDD</text>
<text x="51.1" y="39">TXD0/IO1</text>
<text x="57.1" y="41.5">IO2</text>
<text x="57.1" y="36.4">IO0</text>
<text x="95.8" y="41.5">GND</text>
<text x="145.6" y="38.4" transform="rotate(-90 145.6 38.4)">Shield</text>
<text x="148.2" y="38.4" transform="rotate(-90 148.2 38.4)">GND</text>
<text x="149.3" y="37.7">ID</text>
<text x="36.1" y="44">SENSOR_VN</text>
<text x="50.8" y="44">RXD0/IO3</text>
<text x="57.1" y="46.6">IO4</text>
<text x="79.9" y="46.6">R2</text>
<text x="55.9" y="51.7">IO12</text>
<text x="57.1" y="49.1">IO5</text>
<text x="79.9" y="49.1">0R</text>
<text x="145.3" y="49.1">GND</text>
<text x="173.3" y="50.4">VCC</text>
<text x="55.9" y="56.7">IO14</text>
<text x="55.9" y="54.2">IO13</text>
<text x="55.9" y="59.3">IO15</text>
<text x="90.1" y="55.5">+3V3</text>
<text x="154.9" y="58">U2</text>
<text x="245" y="58">+3V3</text>
<text x="55.9" y="61.8">IO16</text>
<text x="55.9" y="64.4">IO17</text>
<text x="95.3" y="65.6">R3</text>
<text x="105.4" y="65.6">R4</text>
<text x="129.5" y="60.6">C3</text>
<text x="129.5" y="63.1">100nF</text>
<text x="146.6" y="65.6">R232</text>
<text x="152" y="62.7" transform="rotate(-90 152 62.7)">V3</text>
<text x="154.5" y="64" transform="rotate(-90 154.5 64)">VCC</text>
<text x="156.8" y="65.6">RXD</text>
<text x="157.1" y="63.1">TXD</text>
<text x="179.1" y="60.6">C6</text>
<text x="179.1" y="63.1">100nF</text>
<text x="211.7" y="65.5" transform="rotate(-90 211.7 65.5)">D</text>
<text x="214.6" y="65.6">Q3</text>
<text x="36.1" y="72">SHD/SD2</text>
<text x="36.1" y="66.9">SDO/SD0</text>
<text x="36.1" y="69.4">SDI/SD1</text>
<text x="55.9" y="66.9">IO18</text>
<text x="55.9" y="69.4">IO19</text>
<text x="55.9" y="72">IO21</text>
<text x="95.3" y="68.2">10K</text>
<text x="105.4" y="68.2">10K</text>
<text x="123.7" y="72">GND</text>
<text x="146.6" y="70.7">UD+</text>
<text x="157.1" y="70.7">~{CTS}</text>
<text x="173.2" y="72">GND</text>
<text x="206.2" y="66.9">G</text>
<text x="211.7" y="68.1" transform="rotate(-90 211.7 68.1)">S</text>
<text x="214.6" y="68.2">BSS138</text>
<text x="228.6" y="69.4">1uF</text>
<text x="228.6" y="66.9">C11</text>
<text x="250.2" y="70.7">R7</text>
<text x="36.1" y="74.5">SWP/SD3</text>
<text x="36.1" y="77.1">SCK/CLK</text>
<text x="55.9" y="74.5">IO22</text>
<text x="55.9" y="77.1">IO23</text>
<text x="96.5" y="76.1">D1</text>
<text x="146.6" y="73.3">UD-</text>
<text x="156.8" y="73.3">~{DSR}</text>
<text x="158.7" y="75.8">~{RI}</text>
<text x="250.2" y="73.3">10K</text>
<text x="36.1" y="79.6">SCS/CMD</text>
<text x="55.9" y="79.6">IO25</text>
<text x="55.9" y="82.1">IO26</text>
<text x="96.5" y="78.7">LED</text>
<text x="132.1" y="82.1">Y1</text>
<text x="146.6" y="78.3">XI</text>
<text x="146.6" y="83.4">XO</text>
<text x="156.8" y="78.3">~{DCD}</text>
<text x="157.1" y="80.9">~{DTR}</text>
<text x="157.1" y="83.4">~{RTS}</text>
<text x="206.2" y="80.9">G</text>
<text x="211.7" y="82" transform="rotate(-90 211.7 82)">D</text>
<text x="211.7" y="79.4" transform="rotate(-90 211.7 79.4)">S</text>
<text x="214.6" y="79.6">BSS138</text>
<text x="214.6" y="82.1">Q4</text>
<text x="222.8" y="78.3">GND</text>
<text x="55.9" y="84.7">IO27</text>
<text x="55.9" y="87.2">IO32</text>
<text x="55.9" y="89.8">IO33</text>
<text x="90.7" y="86">GND</text>
<text x="154.5" y="84.6" transform="rotate(-90 154.5 84.6)">GND</text>
<text x="156.2" y="88.5">CH340G</text>
<text x="251.5" y="87.2">C8</text>
<text x="251.5" y="89.8">100nF</text>
<text x="265.4" y="88.5">Reset1</text>
<text x="55.9" y="92.3">IO34</text>
<text x="55.9" y="94.8">IO35</text>
<text x="129.5" y="93.6">C4</text>
<text x="144.8" y="93.6">C5</text>
<text x="151.6" y="94.8">GND</text>
<text x="49.1" y="98.6" transform="rotate(-90 49.1 98.6)">GND</text>
<text x="129.5" y="96.1">22pF</text>
<text x="144.8" y="96.1">22pF</text>
<text x="138.9" y="106.3">GND</text>
<text x="245.6" y="102.5">GND</text>
<text x="46.2" y="108.8">GND</text>
<text x="18.2" y="122.8">Conn_01x04_Pin</text>
<text x="24.8" y="120.2">J3</text>
<text x="27.9" y="124.2">1</text>
<text x="47.4" y="122.8">Conn_01x04_Pin</text>
<text x="54.1" y="120.2">J7</text>
<text x="57.1" y="124.2">1</text>
<text x="66.5" y="120.2">+5V</text>
<text x="74" y="122.8">Conn_01x04_Pin</text>
<text x="80.1" y="120.2">J11</text>
<text x="83.7" y="124.2">1</text>
<text x="198.1" y="125.3">1N4001</text>
<text x="200.6" y="122.8">D4</text>
<text x="211.3" y="122.8">+5V</text>
<text x="235.6" y="122.8">VCC</text>
<text x="252.4" y="125.3">AMS1117-3.3</text>
<text x="257.7" y="122.8">U3</text>
<text x="267.9" y="122.8">+3V3</text>
<text x="119.5" y="126.6">J15</text>
<text x="128.8" y="126.6">+5V</text>
<text x="142.3" y="130.4">1N4001</text>
<text x="144.7" y="127.9">D2</text>
<text x="153" y="126.6">VCC</text>
<text x="177.8" y="129.1">InputSupply+5V</text>
<text x="184.2" y="126.6">J2</text>
<text x="254.5" y="129.1">VI</text>
<text x="261" y="129.1">VO</text>
<text x="217.2" y="132.1">C7</text>
<text x="217.2" y="134.6">4.7uF</text>
<text x="247.7" y="132.1">C9</text>
<text x="247.7" y="134.6">10uF</text>
<text x="259.9" y="132.8" transform="rotate(-90 259.9 132.8)">GND</text>
<text x="274.3" y="132.1">C10</text>
<text x="274.3" y="134.6">22uF</text>
<text x="18.2" y="140.6">Conn_01x04_Pin</text>
<text x="24.8" y="138">J4</text>
<text x="27.9" y="142">1</text>
<text x="47.4" y="140.6">Conn_01x04_Pin</text>
<text x="54.1" y="138">J8</text>
<text x="57.1" y="142">1</text>
<text x="74" y="140.6">Conn_01x04_Pin</text>
<text x="80.1" y="138">J12</text>
<text x="83.7" y="142">1</text>
<text x="128.8" y="149.5">GND</text>
<text x="199.9" y="146.9">GND</text>
<text x="235.5" y="144.4">GND</text>
<text x="257" y="144.4">GND</text>
<text x="24.8" y="155.8">J5</text>
<text x="54.1" y="155.8">J9</text>
<text x="80.1" y="155.8">J13</text>
<text x="215.1" y="153.3">+5V</text>
<text x="221.2" y="154.5">Jumper_2_Open</text>
<text x="226.8" y="152">JP1</text>
<text x="236.8" y="153.3">VCC</text>
<text x="18.2" y="158.3">Conn_01x04_Pin</text>
<text x="27.9" y="159.8">1</text>
<text x="47.4" y="158.3">Conn_01x04_Pin</text>
<text x="57.1" y="159.8">1</text>
<text x="74" y="158.3">Conn_01x04_Pin</text>
<text x="83.7" y="159.8">1</text>
<text x="119.5" y="158.3">J16</text>
<text x="128.8" y="158.3">+5V</text>
<text x="144.7" y="159.6">D3</text>
<text x="153" y="158.3">VCC</text>
<text x="142.3" y="162.2">1N4001</text>
<text x="24.8" y="173.6">J6</text>
<text x="53.4" y="173.6">J10</text>
<text x="80.1" y="173.6">J14</text>
<text x="18.2" y="176.1">Conn_01x04_Pin</text>
<text x="27.9" y="177.5">1</text>
<text x="47.4" y="176.1">Conn_01x04_Pin</text>
<text x="57.1" y="177.5">1</text>
<text x="74" y="176.1">Conn_01x04_Pin</text>
<text x="83.7" y="177.5">1</text>
<text x="128.8" y="181.2">GND</text>
<text x="93.2" y="192.6">GND</text>
</g>
<g font-size="1.8" fill="#a90000">
<text x="153" y="26.4">1</text>
<text x="33.6" y="35.3">3</text>
<text x="48" y="32.5" transform="rotate(-90 48 32.5)">2</text>
<text x="60.9" y="35.3">25</text>
<text x="153" y="34">2</text>
<text x="153" y="31.5">3</text>
<text x="33.6" y="40.4">4</text>
<text x="60.9" y="40.4">24</text>
<text x="60.9" y="37.8">35</text>
<text x="144.5" y="41.3" transform="rotate(-90 144.5 41.3)">6</text>
<text x="147.1" y="41.3" transform="rotate(-90 147.1 41.3)">5</text>
<text x="153" y="36.6">4</text>
<text x="33.6" y="42.9">5</text>
<text x="60.9" y="45.5">26</text>
<text x="60.9" y="42.9">34</text>
<text x="60.9" y="50.5">14</text>
<text x="60.9" y="53.1">16</text>
<text x="60.9" y="48">29</text>
<text x="60.9" y="55.6">13</text>
<text x="60.9" y="58.2">23</text>
<text x="150.9" y="59.1" transform="rotate(-90 150.9 59.1)">4</text>
<text x="153.4" y="59.7" transform="rotate(-90 153.4 59.7)">16</text>
<text x="33" y="65.8">21</text>
<text x="60.9" y="60.7">27</text>
<text x="60.9" y="63.2">28</text>
<text x="60.9" y="65.8">30</text>
<text x="143.5" y="64.5">15</text>
<text x="161.9" y="62">2</text>
<text x="161.9" y="64.5">3</text>
<text x="203.8" y="65.8">1</text>
<text x="210.6" y="62.9" transform="rotate(-90 210.6 62.9)">3</text>
<text x="33" y="70.9">17</text>
<text x="33" y="68.3">22</text>
<text x="60.9" y="68.3">31</text>
<text x="60.9" y="70.9">33</text>
<text x="144.1" y="69.6">5</text>
<text x="161.9" y="69.6">9</text>
<text x="210.6" y="70.6" transform="rotate(-90 210.6 70.6)">2</text>
<text x="33" y="73.4">18</text>
<text x="33" y="75.9">20</text>
<text x="60.9" y="73.4">36</text>
<text x="60.9" y="75.9">37</text>
<text x="144.1" y="72.1">6</text>
<text x="144.1" y="77.2">7</text>
<text x="161.2" y="72.1">10</text>
<text x="161.2" y="74.7">11</text>
<text x="161.2" y="77.2">12</text>
<text x="210.6" y="76.9" transform="rotate(-90 210.6 76.9)">2</text>
<text x="33" y="78.5">19</text>
<text x="60.9" y="78.5">10</text>
<text x="60.9" y="81">11</text>
<text x="60.9" y="83.6">12</text>
<text x="144.1" y="82.3">8</text>
<text x="161.2" y="79.8">13</text>
<text x="161.2" y="82.3">14</text>
<text x="203.8" y="79.8">1</text>
<text x="61.5" y="86.1">8</text>
<text x="61.5" y="88.6">9</text>
<text x="153.4" y="87.1" transform="rotate(-90 153.4 87.1)">1</text>
<text x="210.6" y="84.5" transform="rotate(-90 210.6 84.5)">3</text>
<text x="61.5" y="91.2">6</text>
<text x="61.5" y="93.7">7</text>
<text x="48" y="101" transform="rotate(-90 48 101)">1</text>
<text x="27.9" y="126.7">2</text>
<text x="27.9" y="129.3">3</text>
<text x="27.9" y="131.8">4</text>
<text x="57.1" y="126.7">2</text>
<text x="57.1" y="129.3">3</text>
<text x="57.1" y="131.8">4</text>
<text x="83.7" y="126.7">2</text>
<text x="83.7" y="129.3">3</text>
<text x="83.7" y="131.8">4</text>
<text x="123.1" y="130.6">1</text>
<text x="187.9" y="131.8">2</text>
<text x="252" y="128">3</text>
<text x="264.7" y="128">2</text>
<text x="123.1" y="133.1">2</text>
<text x="123.1" y="135.6">3</text>
<text x="187.9" y="134.4">1</text>
<text x="258.8" y="135.3" transform="rotate(-90 258.8 135.3)">1</text>
<text x="123.1" y="138.2">4</text>
<text x="123.1" y="140.7">5</text>
<text x="123.1" y="143.3">6</text>
<text x="27.9" y="144.5">2</text>
<text x="27.9" y="147.1">3</text>
<text x="27.9" y="149.6">4</text>
<text x="57.1" y="144.5">2</text>
<text x="57.1" y="147.1">3</text>
<text x="57.1" y="149.6">4</text>
<text x="83.7" y="144.5">2</text>
<text x="83.7" y="147.1">3</text>
<text x="83.7" y="149.6">4</text>
<text x="27.9" y="162.3">2</text>
<text x="27.9" y="164.8">3</text>
<text x="27.9" y="167.4">4</text>
<text x="57.1" y="162.3">2</text>
<text x="57.1" y="164.8">3</text>
<text x="57.1" y="167.4">4</text>
<text x="83.7" y="162.3">2</text>
<text x="83.7" y="164.8">3</text>
<text x="83.7" y="167.4">4</text>
<text x="123.1" y="162.3">1</text>
<text x="123.1" y="164.8">2</text>
<text x="123.1" y="167.4">3</text>
<text x="123.1" y="169.9">4</text>
<text x="123.1" y="172.5">5</text>
<text x="123.1" y="175">6</text>
<text x="27.9" y="180.1">2</text>
<text x="27.9" y="182.6">3</text>
<text x="27.9" y="185.2">4</text>
<text x="57.1" y="180.1">2</text>
<text x="57.1" y="182.6">3</text>
<text x="57.1" y="185.2">4</text>
<text x="83.7" y="180.1">2</text>
<text x="83.7" y="182.6">3</text>
<text x="83.7" y="185.2">4</text>
</g>
</svg>
